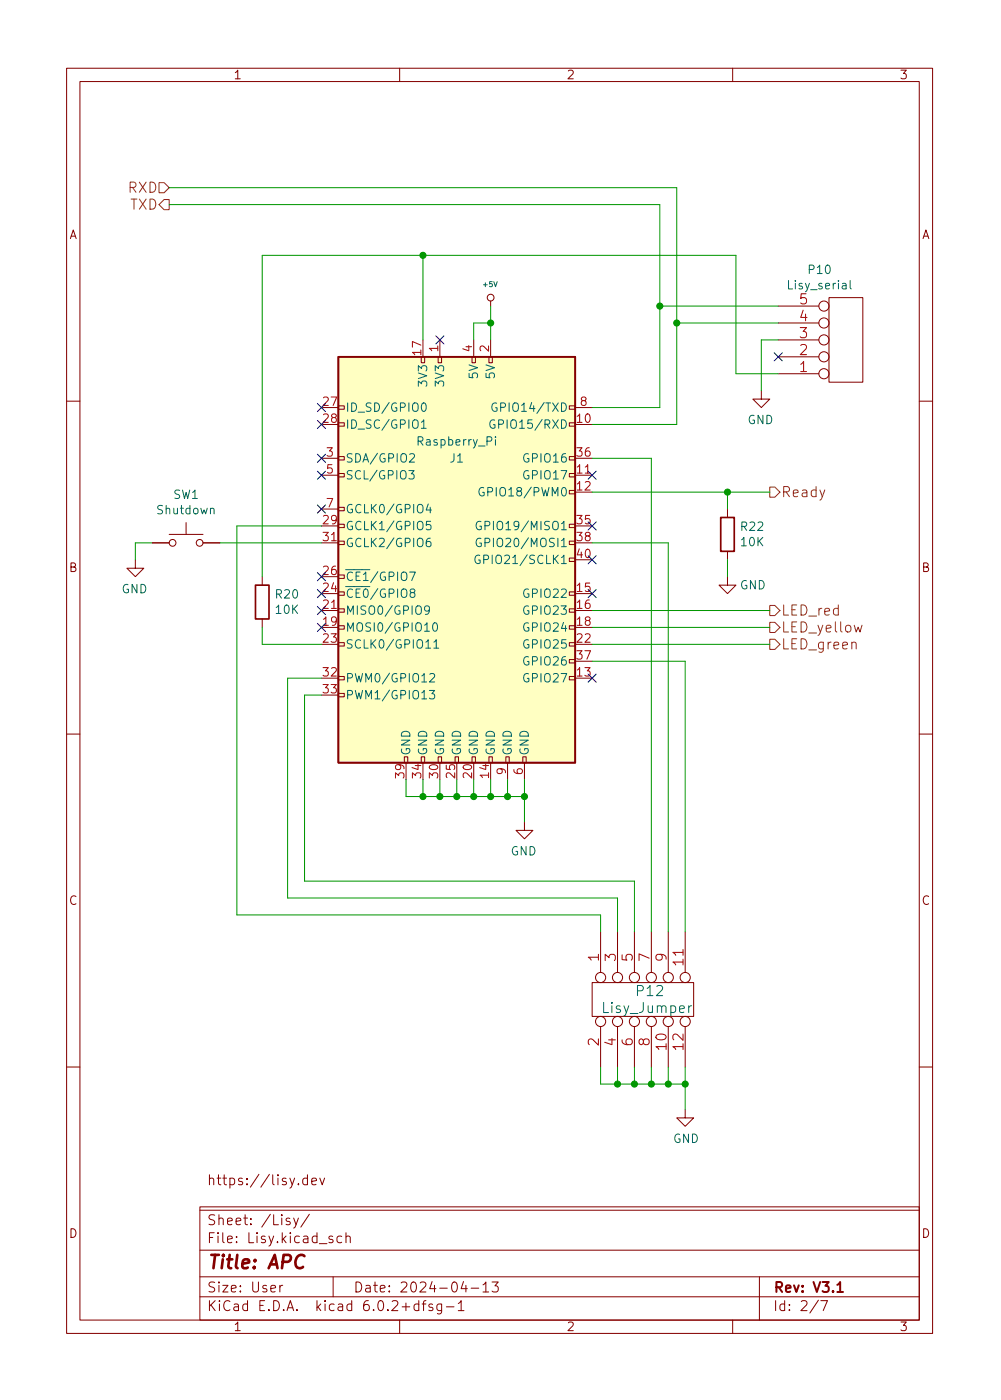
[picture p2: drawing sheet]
<svg xmlns="http://www.w3.org/2000/svg" width="150mm" height="210mm" viewBox="0 0 150 210" stroke-linecap="round" stroke-linejoin="round" font-family="sans-serif">
<g fill="none" stroke="#840000" stroke-width=".15">
<path d="M10 10.2h130v190.1h-130zM12 12.2h126v186.1h-126zM60 10.2v2M110 10.2v2M63.2 53.6h.6v.9h-.6zM65.8 53.6h.5v.9h-.5zM66 51v2.6M70.9 53.6h.5v.9h-.5zM71.1 51v2.6M73.4 53.6h.5v.9h-.5zM73.7 45.2v.8M73.7 51v2.6"/>
<path d="M114.3 58.7v1.2h-1.3l1.3 1.3 1.3-1.3h-1.3M116.8 56.1h6.1M116.8 53.6h6.1M116.8 51h6.1M116.8 48.5h6.1M116.8 46h6.1M124.5 44.7h5v12.7h-5zM10 60.2h2M27.9 78.5v1.8M48.3 71.4h2.5M48.3 68.8h2.5M48.3 76.4h2.5"/>
<path d="M50.8 78.7h.9v.5h-.9zM50.8 76.2h.9v.5h-.9zM50.8 71.1h.9v.5h-.9zM50.8 68.6h.9v.5h-.9zM50.8 63.5h.9v.5h-.9zM50.8 61h.9v.5h-.9zM85.5 78.7h.9v.5h-.9zM85.5 73.7h.9v.5h-.9zM85.5 71.1h.9v.5h-.9zM85.5 68.6h.9v.5h-.9zM85.5 63.5h.9v.5h-.9zM85.5 61h.9v.5h-.9z"/>
<path d="M86.4 71.4h2.5M86.4 61.2h2.5M109.2 76.4v1.3M138 60.2h2M20.3 84.1v1.2h-1.3l1.3 1.3 1.3-1.3h-1.3M22.9 81.5h2.5M25.4 80.3h5.1M30.5 81.5h2.5M39.4 86.6v1.3M39.4 93v1.2M48.3 81.5h2.5M48.3 91.7h2.5"/>
<path d="M50.8 96.5h.9v.5h-.9zM50.8 94h.9v.5h-.9zM50.8 91.4h.9v.5h-.9zM50.8 88.9h.9v.5h-.9zM50.8 86.4h.9v.5h-.9zM50.8 81.3h.9v.5h-.9zM85.5 99.1h.9v.5h-.9zM85.5 96.5h.9v.5h-.9zM85.5 94h.9v.5h-.9zM85.5 91.4h.9v.5h-.9zM85.5 88.9h.9v.5h-.9zM85.5 83.8h.9v.5h-.9z"/>
<path d="M85.5 81.3h.9v.5h-.9zM109.2 86.6v1.3h-1.3l1.3 1.2 1.3-1.2h-1.3M109.2 82.8v1.3M10 110.2h2M50.8 104.1h.9v.5h-.9zM50.8 101.6h.9v.5h-.9zM60.7 113.7h.5v.8h-.5zM63.2 113.7h.6v.8h-.6zM65.8 113.7h.5v.8h-.5zM68.3 113.7h.5v.8h-.5zM70.9 113.7h.5v.8h-.5zM73.4 113.7h.5v.8h-.5z"/>
<path d="M75.9 113.7h.6v.8h-.6zM76.2 114.5v2.6M78.5 113.7h.5v.8h-.5zM78.7 114.5v2.6M85.5 101.6h.9v.5h-.9zM138 110.2h2M78.7 123.4v1.3h-1.2l1.2 1.3 1.3-1.3h-1.3M90.2 139.9v6.1M92.7 139.9v6.1M95.2 139.9v6.1M97.8 139.9v6.1M100.3 139.9v6.1"/>
<path d="M102.9 139.9v6.1M88.9 147.6h15.2v5h-15.2zM90.2 154.2v6.1M92.7 154.2v6.1M95.2 154.2v6.1M97.8 154.2v6.1M100.3 154.2v6.1M102.9 154.2v6.1M10 160.2h2M46.2 177l-.5-.1-.3 .3v.4l.2 .3h.6M46.2 176.4v1.5M46.8 177.4l.7-.1-.1-.3-.4-.1-.2 .2 .1 .8h.5"/>
<path d="M48 176.9l.4 1 .3-1M102.9 166.6v1.3h1.2l-1.2 1.3-1.3-1.3h1.3M138 160.2h2M30 181.2h108v17.1h-108zM30 194.8h108M30 191.8h108M30 187.8h108M30 181.8h108M42 193v1M42.4 193l-.2 .1-.2 .2M43.5 183l-.3-.1-.3 .2 .1 .3 .5 .1v.4h-.6M44.1 182.9l.3 1"/>
<path d="M44.8 182.9l-.5 1.4-.2 .1M46.4 182.4l-1.2 1.9M49.9 185.7l-.3-.1-.2 .2v.3l.5 .1v.4h-.5M50 191.8v3M51.3 185.7l-.4-.1-.3 .3v.4l.1 .3h.6M51.9 185.8a.37 .37 0 0 1 .7 0v.8M51.9 185.1v1.5M60 198.3v2M62.9 195.9l-.5-.1-.2 .3v.4l.1 .3h.6M62.9 195.3v1.5M63.4 195.8h.5M63.9 195.3l-.2 .1-.1 .1v1.3"/>
<path d="M64.9 195.9l-.3-.1-.2 .2v.3l.5 .1v.4h-.5M66.3 195.8v1.2a.41 .41 0 0 1-.6 .3M66.3 195.9l-.4-.1-.3 .3v.4l.1 .3h.6M67 196.3h1.2M68.8 195.8l.4-.5v1.5M68.8 196.8h.9M69.6 192.5l-.4 1h1M69.9 193v1M70.7 193.5h1.2M72.5 193l.4-.5v1.5M72.5 194h.9M73.9 192.5h.9l-.5 .6a.41 .41 0 0 1 .5 .3v.3l-.1 .3h-.6l-.2-.1"/>
<path d="M110 198.3v2M114 191.8v6.5M122.9 195.3l-1.3 1.9M123.2 195.3h1l-.6 1.5"/>
<circle cx="73.7" cy="44.7" r=".51"/>
<circle cx="123.7" cy="46" r=".76"/>
<circle cx="123.7" cy="56.1" r=".76"/>
<circle cx="123.7" cy="53.6" r=".76"/>
<circle cx="123.7" cy="51" r=".76"/>
<circle cx="123.7" cy="48.5" r=".76"/>
<circle cx="25.9" cy="81.5" r=".51"/>
<circle cx="30" cy="81.5" r=".51"/>
<circle cx="90.2" cy="153.4" r=".76"/>
<circle cx="90.2" cy="146.8" r=".76"/>
<circle cx="92.7" cy="153.4" r=".76"/>
<circle cx="92.7" cy="146.8" r=".76"/>
<circle cx="95.2" cy="153.4" r=".76"/>
<circle cx="95.2" cy="146.8" r=".76"/>
<circle cx="97.8" cy="153.4" r=".76"/>
<circle cx="97.8" cy="146.8" r=".76"/>
<circle cx="100.3" cy="153.4" r=".76"/>
<circle cx="100.3" cy="146.8" r=".76"/>
<circle cx="102.9" cy="153.4" r=".76"/>
<circle cx="102.9" cy="146.8" r=".76"/>
</g>
<path d="M125.7 193l.4-.5v1.5M125.7 194h.9" fill="none" stroke="#840000" stroke-width=".3"/>
<path d="M45.7 188.7a.8 .8 0 0 0-.9-.2 .8 .8 0 0 0-.4 .8 .76 .76 0 0 0 .1 .9 .76 .76 0 0 0 .9 .2l.1-.1" fill="none" stroke="#840000" stroke-width=".4"/>
<path d="M50.8 53.6h35.6v60.9h-35.6zM108.2 77.7h2v5.1h-2zM38.4 87.9h2v5.1h-2z" fill="none" stroke="#840000" stroke-width=".25"/>
<g fill="none" stroke="#006464" stroke-width=".15">
<path d="M127.6 42.1v1.1l.2 .2M31.6 76.4l.2-.1 .3 .1v.8M61.4 70.7h.8l-.5 .5 .4 .1v.5l-.2 .1h-.3l-.2-.1M61.5 68.3l.5-.2 .2 .2v.2l-.8 .9h.8M63.3 63.4l.3-.3v1.2M63.3 64.3h.7M63.4 60.6l.2-.1a.69 .69 0 0 1 .5 .5 .69 .69 0 0 1-.3 .7l-.1 .1a.69 .69 0 0 1-.5-.5 .69 .69 0 0 1 .2-.7zM64.3 75.7l-.3 .9h.8M64.6 76.2v.8M64.7 78.3h-.7v.6l.2-.1h.4l.1 .2v.4l-.2 .2-.5-.2M72.2 78.4a.62 .62 0 0 0-.8 .4 .62 .62 0 0 0 .5 .8l.4-.2v-.4h-.3M72.6 73.3a.62 .62 0 0 0-.7 .4 .62 .62 0 0 0 .4 .8l.4-.1v-.5h-.3"/>
<path d="M74.3 63.1a.62 .62 0 0 0-.8 .5 .62 .62 0 0 0 .5 .7l.3-.1v-.4h-.2M74.4 65.6v.1M74.4 66v.9M74.6 60.6a.62 .62 0 0 0-.8 .4 .62 .62 0 0 0 .5 .8l.3-.1v-.5h-.2M63.9 97.3h.8M64.5 91.5l-.3 .3h-.2l-.3-.3 .2-.4 .3-.1 .2 .1a.84 .84 0 0 1-.3 1.2h-.2M64.6 80.8a.5 .5 0 0 0-.6 .6v.5l.1 .1 .4 .1 .2-.1v-.4l-.1-.2-.4-.1-.2 .3M65.1 93.7l.2-.2a.69 .69 0 0 1 .5 .6 .69 .69 0 0 1-.3 .6l-.1 .1a.69 .69 0 0 1-.3-1.1zM65.1 96.4l.4-.3v1.2M65.1 97.3h.8M72 83.4a.62 .62 0 0 0-.7 .5 .62 .62 0 0 0 .4 .7l.4-.1v-.4h-.3M72.2 80.9a.62 .62 0 0 0-.8 .4 .62 .62 0 0 0 .5 .8l.4-.1v-.4h-.3"/>
<path d="M64.5 103.7h.8l-.5 .5 .4 .1v.5l-.2 .2h-.3l-.2-.2M64.5 101.3l.5-.1 .2 .1 .1 .2-.8 .9h.8M103.4 151.1v1M103.8 151.1h-.3l-.1 .2"/>
</g>
<path d="M50.8 53.6h35.6v60.9h-35.6z" fill="#ffffc2" stroke="#ffffc2" stroke-width=".15"/>
<path d="M23.9 27.4h.7l.8 .8-.8 .8h-.7zM23.9 30.7l.7-.7h.8v1.5h-.8zM115.6 73.1h.7l.8 .8-.8 .8h-.7zM115.6 90.9h.7l.8 .8-.8 .8h-.7zM115.6 93.5h.7l.8 .7-.8 .8h-.7zM115.6 96h.7l.8 .8-.8 .7h-.7zM128.3 93.9l.2 1 .3-.7 .3 .7 .3-1" fill="none" stroke="#725600" stroke-width=".15"/>
<g fill="none" stroke="#009600" stroke-width=".15">
<path d="M25.4 30.7h73.7v30.5h-10.2M25.4 28.2h76.2v35.5h-12.7M63.5 38.3v12.7M73.7 48.5h-2.6v2.5M73.7 46v5M99.1 46h17.7M101.6 48.5h15.2M116.8 56.1h-6.3v-17.8h-71.1v48.3M116.8 51h-2.5v7.7M48.3 79h-12.7v58.4h54.6v2.5M88.9 68.8h8.9v71.1M88.9 73.9h26.7"/>
<path d="M109.2 73.9v2.5M22.9 81.5h-2.6v2.6M33 81.5h15.3M39.4 94.2v2.6h8.9M88.9 81.5h11.4v58.4M88.9 96.8h26.7M88.9 99.3h14v40.6M88.9 94.2h26.7M88.9 91.7h26.7M109.2 84.1v2.5M48.3 101.8h-5.1v33.1h49.5v5M48.3 104.4h-2.6v27.9h49.5v7.6"/>
<path d="M61 117.1v2.5h17.7M63.5 117.1v2.5M66 117.1v2.5M68.6 117.1v2.5M71.1 117.1v2.5M73.7 117.1v2.5M76.2 117.1v2.5M78.7 117.1v6.3M90.2 160.3v2.5h12.7M92.7 160.3v2.5M95.2 160.3v2.5M97.8 160.3v2.5"/>
<path d="M100.3 160.3v2.5M102.9 160.3v6.3"/>
</g>
<g fill="none" stroke="#000084" stroke-width=".15">
<path d="M65.4 50.4l1.2 1.3M66.6 50.4l-1.2 1.3M116.2 53l1.2 1.2M117.4 53l-1.2 1.2M47.7 68.2l1.2 1.2M47.7 63.1l1.2 1.3M47.7 70.8l1.2 1.2M47.7 60.6l1.2 1.2M47.7 75.8l1.2 1.3M48.9 68.2l-1.2 1.2M48.9 63.1l-1.2 1.3M48.9 70.8l-1.2 1.2"/>
<path d="M48.9 60.6l-1.2 1.2M48.9 75.8l-1.2 1.3M88.3 78.4l1.2 1.2M88.3 70.8l1.2 1.2M89.5 78.4l-1.2 1.2M89.5 70.8l-1.2 1.2M47.7 91.1l1.2 1.2M47.7 88.5l1.2 1.3M47.7 93.6l1.2 1.2M47.7 86l1.2 1.2M48.9 91.1l-1.2 1.2M48.9 88.5l-1.2 1.3"/>
<path d="M48.9 93.6l-1.2 1.2M48.9 86l-1.2 1.2M88.3 88.5l1.2 1.3M88.3 83.5l1.2 1.2M89.5 88.5l-1.2 1.3M89.5 83.5l-1.2 1.2M88.3 101.2l1.2 1.3M89.5 101.2l-1.2 1.3"/>
</g>
<g fill="#009600" stroke="#009600" stroke-width=".15">
<circle cx="78.7" cy="119.6" r=".46"/>
<circle cx="76.2" cy="119.6" r=".46"/>
<circle cx="100.3" cy="162.8" r=".46"/>
<circle cx="102.9" cy="162.8" r=".46"/>
<circle cx="92.7" cy="162.8" r=".46"/>
<circle cx="95.2" cy="162.8" r=".46"/>
<circle cx="97.8" cy="162.8" r=".46"/>
<circle cx="109.2" cy="73.9" r=".46"/>
<circle cx="101.6" cy="48.5" r=".46"/>
<circle cx="99.1" cy="46" r=".46"/>
<circle cx="73.7" cy="48.5" r=".46"/>
<circle cx="63.5" cy="38.3" r=".46"/>
<circle cx="66" cy="119.6" r=".46"/>
<circle cx="63.5" cy="119.6" r=".46"/>
<circle cx="68.6" cy="119.6" r=".46"/>
<circle cx="73.7" cy="119.6" r=".46"/>
<circle cx="71.1" cy="119.6" r=".46"/>
</g>
<text font-size="2.8" fill="#840000" x="31" y="190.6">Title: APC</text>
<g font-size="2.1" fill="#725600">
<text x="19.3" y="29">RXD</text>
<text x="19.5" y="31.5">TXD</text>
<text x="117.2" y="74.7">Ready</text>
<text x="117.2" y="92.5">LED_red</text>
<text x="117.2" y="95">LED_yellow</text>
<text x="117.2" y="97.5">LED_green</text>
</g>
<g font-size="2.1" fill="#a90000">
<text x="120.1" y="45.7">5</text>
<text x="120.1" y="53.3">2</text>
<text x="120.1" y="50.8">3</text>
<text x="120.1" y="48.3">4</text>
<text x="120.1" y="55.9">1</text>
<text x="89.9" y="144.3" transform="rotate(-90 89.9 144.3)">1</text>
<text x="92.5" y="144.3" transform="rotate(-90 92.5 144.3)">3</text>
<text x="95" y="144.3" transform="rotate(-90 95 144.3)">5</text>
<text x="97.5" y="144.3" transform="rotate(-90 97.5 144.3)">7</text>
<text x="100.1" y="144.3" transform="rotate(-90 100.1 144.3)">9</text>
<text x="102.6" y="144.9" transform="rotate(-90 102.6 144.9)">11</text>
<text x="89.9" y="157" transform="rotate(-90 89.9 157)">2</text>
<text x="92.5" y="157" transform="rotate(-90 92.5 157)">4</text>
<text x="95" y="157" transform="rotate(-90 95 157)">6</text>
<text x="97.5" y="157" transform="rotate(-90 97.5 157)">8</text>
<text x="100.1" y="157.6" transform="rotate(-90 100.1 157.6)">10</text>
<text x="102.6" y="157.6" transform="rotate(-90 102.6 157.6)">12</text>
</g>
<g font-size="2.1" fill="#006464">
<text x="95.7" y="149.6">P12</text>
<text x="90.6" y="152.1">Lisy_Jumper</text>
</g>
<g font-size="2.1" fill="#840000">
<text x="31" y="178">https://lisy.dev</text>
<text x="31" y="184">Sheet: /Lisy/</text>
<text x="31" y="186.7">File: Lisy.kicad_sch</text>
<text x="31" y="196.9">KiCad E.D.A. kicad 6.0.2+dfsg-1</text>
<text x="31" y="194.1">Size: User</text>
<text x="53" y="194.1">Date: 2024-04-13</text>
<text x="116" y="194.1">Rev: V3.1</text>
<text x="116" y="196.9">Id: 2/7</text>
</g>
<g font-size="1.8" fill="#840000">
<text x="35" y="11.9">1</text>
<text x="85" y="11.9">2</text>
<text x="135" y="11.9">3</text>
<text x="10.3" y="35.9">A</text>
<text x="138.4" y="35.9">A</text>
<text x="10.3" y="85.9">B</text>
<text x="138.4" y="85.9">B</text>
<text x="10.3" y="135.9">C</text>
<text x="138.4" y="135.9">C</text>
<text x="10.3" y="185.9">D</text>
<text x="138.4" y="185.9">D</text>
<text x="35" y="199.9">1</text>
<text x="85" y="199.9">2</text>
<text x="135" y="199.9">3</text>
</g>
<g font-size="1.8" fill="#006464">
<text x="121.5" y="41.1">P10</text>
<text x="118.5" y="43.5">Lisy_serial</text>
<text x="64.1" y="57.8" transform="rotate(-90 64.1 57.8)">3V3</text>
<text x="66.7" y="57.8" transform="rotate(-90 66.7 57.8)">3V3</text>
<text x="71.8" y="56.8" transform="rotate(-90 71.8 56.8)">5V</text>
<text x="74.3" y="56.8" transform="rotate(-90 74.3 56.8)">5V</text>
<text x="51.8" y="61.8">ID_SD/GPIO0</text>
<text x="51.8" y="64.4">ID_SC/GPIO1</text>
<text x="74.7" y="64.4">GPIO15/RXD</text>
<text x="74.9" y="61.8">GPIO14/TXD</text>
<text x="112.2" y="63.7">GND</text>
<text x="51.8" y="69.5">SDA/GPIO2</text>
<text x="62.9" y="66.9">Raspberry_Pi</text>
<text x="67.6" y="69.5">J1</text>
<text x="79" y="69.5">GPIO16</text>
<text x="23.7" y="77.2">Shutdown</text>
<text x="26" y="74.9">SW1</text>
<text x="51.8" y="72">SCL/GPIO3</text>
<text x="51.8" y="77.1">GCLK0/GPIO4</text>
<text x="73.2" y="74.5">GPIO18/PWM0</text>
<text x="79" y="72">GPIO17</text>
<text x="51.8" y="79.6">GCLK1/GPIO5</text>
<text x="51.8" y="82.2">GCLK2/GPIO6</text>
<text x="73" y="79.6">GPIO19/MISO1</text>
<text x="73" y="82.2">GPIO20/MOSI1</text>
<text x="111.3" y="79.7">R22</text>
<text x="111.3" y="82">10K</text>
<text x="18.2" y="89.1">GND</text>
<text x="41.5" y="89.9">R20</text>
<text x="51.8" y="89.8">~{CE0}/GPIO8</text>
<text x="51.8" y="87.2">~{CE1}/GPIO7</text>
<text x="72.7" y="84.7">GPIO21/SCLK1</text>
<text x="79" y="89.8">GPIO22</text>
<text x="111.1" y="88.5">GND</text>
<text x="41.5" y="92.2">10K</text>
<text x="51.8" y="94.9">MOSI0/GPIO10</text>
<text x="51.8" y="92.3">MISO0/GPIO9</text>
<text x="79" y="92.3">GPIO23</text>
<text x="79" y="94.9">GPIO24</text>
<text x="51.8" y="97.4">SCLK0/GPIO11</text>
<text x="79" y="97.4">GPIO25</text>
<text x="79" y="99.9">GPIO26</text>
<text x="51.8" y="102.5">PWM0/GPIO12</text>
<text x="51.8" y="105">PWM1/GPIO13</text>
<text x="79" y="102.5">GPIO27</text>
<text x="61.6" y="113.5" transform="rotate(-90 61.6 113.5)">GND</text>
<text x="64.1" y="113.5" transform="rotate(-90 64.1 113.5)">GND</text>
<text x="66.7" y="113.5" transform="rotate(-90 66.7 113.5)">GND</text>
<text x="69.2" y="113.5" transform="rotate(-90 69.2 113.5)">GND</text>
<text x="71.8" y="113.5" transform="rotate(-90 71.8 113.5)">GND</text>
<text x="74.3" y="113.5" transform="rotate(-90 74.3 113.5)">GND</text>
<text x="76.8" y="113.5" transform="rotate(-90 76.8 113.5)">GND</text>
<text x="79.4" y="113.5" transform="rotate(-90 79.4 113.5)">GND</text>
<text x="76.6" y="128.5">GND</text>
<text x="101" y="171.6">GND</text>
</g>
<g font-size="1.8" fill="#a90000">
<text x="63.2" y="53.3" transform="rotate(-90 63.2 53.3)">17</text>
<text x="65.8" y="52.8" transform="rotate(-90 65.8 52.8)">1</text>
<text x="70.9" y="52.8" transform="rotate(-90 70.9 52.8)">4</text>
<text x="73.4" y="52.8" transform="rotate(-90 73.4 52.8)">2</text>
<text x="48.5" y="61">27</text>
<text x="48.5" y="63.5">28</text>
<text x="86.6" y="63.5">10</text>
<text x="87.1" y="61">8</text>
<text x="49" y="68.6">3</text>
<text x="49" y="71.1">5</text>
<text x="86.6" y="71.1">11</text>
<text x="86.6" y="68.6">36</text>
<text x="49" y="76.2">7</text>
<text x="86.6" y="73.7">12</text>
<text x="48.5" y="78.7">29</text>
<text x="48.5" y="81.3">31</text>
<text x="86.6" y="78.7">35</text>
<text x="86.6" y="81.3">38</text>
<text x="86.6" y="83.8">40</text>
<text x="48.5" y="88.9">24</text>
<text x="48.5" y="86.4">26</text>
<text x="86.6" y="88.9">15</text>
<text x="48.5" y="94">19</text>
<text x="48.5" y="91.4">21</text>
<text x="86.6" y="91.4">16</text>
<text x="86.6" y="94">18</text>
<text x="48.5" y="96.5">23</text>
<text x="48.5" y="101.6">32</text>
<text x="86.6" y="101.6">13</text>
<text x="86.6" y="96.5">22</text>
<text x="86.6" y="99.1">37</text>
<text x="48.5" y="104.1">33</text>
<text x="60.7" y="116.8" transform="rotate(-90 60.7 116.8)">39</text>
<text x="63.2" y="116.8" transform="rotate(-90 63.2 116.8)">34</text>
<text x="65.8" y="116.8" transform="rotate(-90 65.8 116.8)">30</text>
<text x="68.3" y="116.8" transform="rotate(-90 68.3 116.8)">25</text>
<text x="70.9" y="116.8" transform="rotate(-90 70.9 116.8)">20</text>
<text x="73.4" y="116.8" transform="rotate(-90 73.4 116.8)">14</text>
<text x="75.9" y="116.3" transform="rotate(-90 75.9 116.3)">9</text>
<text x="78.5" y="116.3" transform="rotate(-90 78.5 116.3)">6</text>
</g>
<text font-size="1.1" fill="#006464" x="72.6" y="43.1">+5V</text>
</svg>
